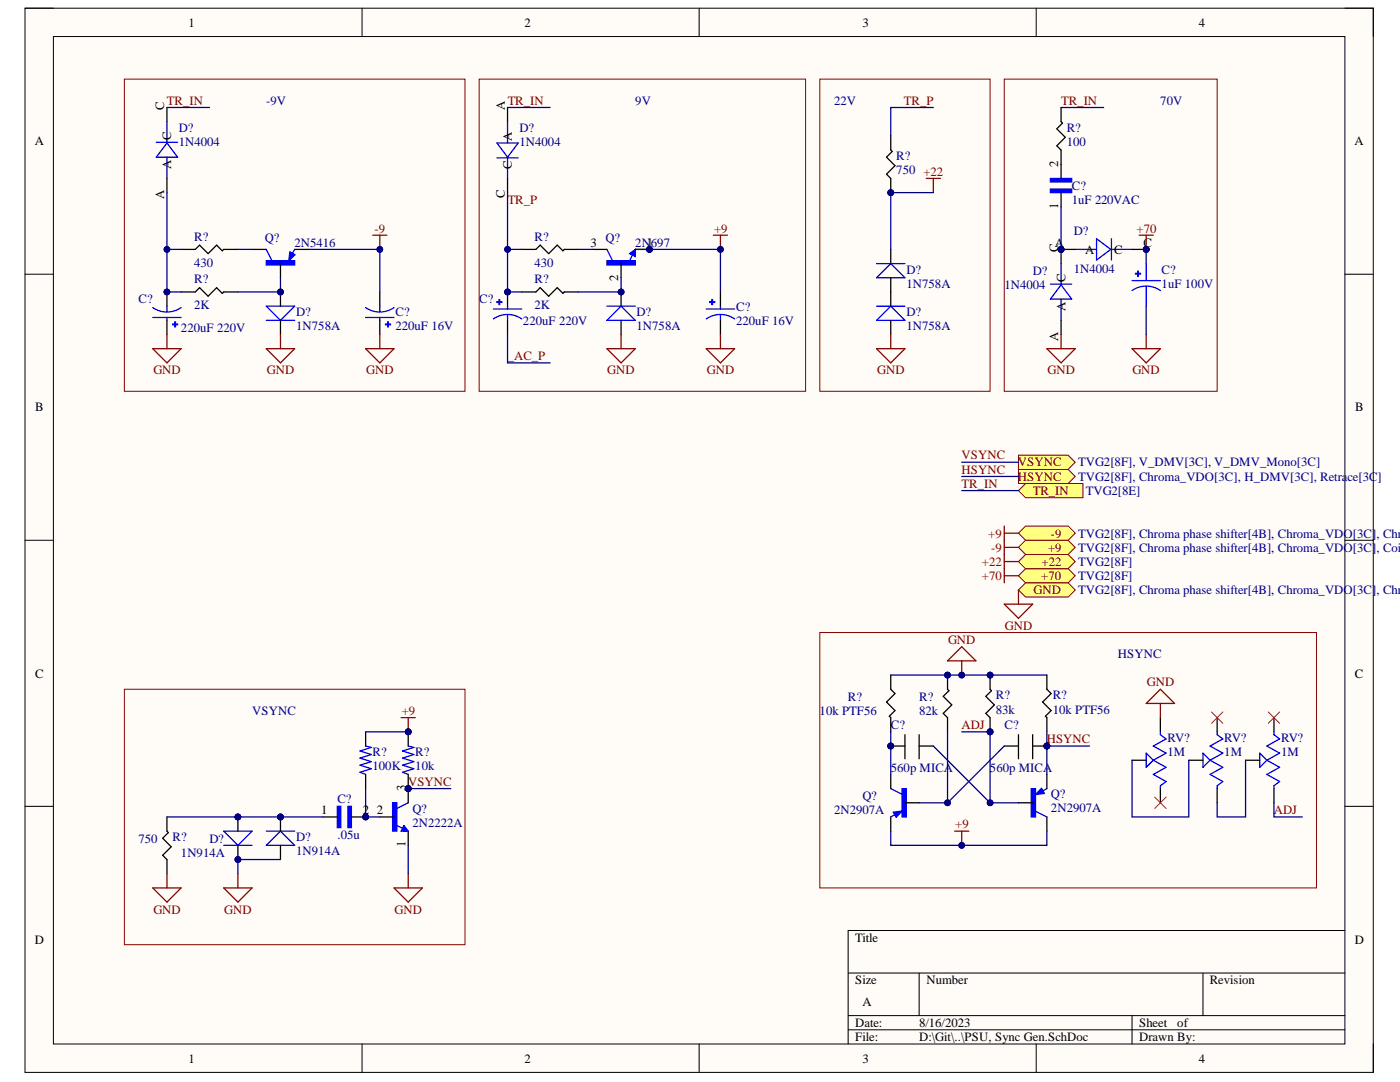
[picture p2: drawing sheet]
<svg xmlns="http://www.w3.org/2000/svg" width="279mm" height="216mm" viewBox="0 0 279 216" stroke-linecap="round" stroke-linejoin="round" font-family="sans-serif">
<path d="M5 1.6h269.1v212.4h-269.1z" fill-rule="evenodd" fill="#fffcf8"/>
<path d="M5 1.6h269.1v212.4h-269.1z" fill="none" stroke="#000" stroke-width=".2"/>
<path d="M10.7 7.3h257.7v201h-257.7z" fill-rule="evenodd" fill="#fffcf8"/>
<g fill="none" stroke="#000" stroke-width=".2">
<path d="M5 1.6h5.7M10.7 7.3h257.7v201h-257.7zM72.3 1.6v5.7M139.5 1.6v5.7M206.8 1.6v5.7M268.4 1.6h5.7v5.7M5 54.7h5.7M268.4 54.7h5.7M5 107.8h5.7M268.4 107.8h5.7M5 160.9h5.7M268.4 160.9h5.7"/>
<path d="M169.3 194.2h99.1M183.4 194.2v8.5M240.1 194.2v8.5M268.4 185.7h-99.1v22.6M72.3 208.3v5.7M139.5 208.3v5.7M169.3 202.7h99.1M169.3 205.5h99.1M206.8 208.3v5.7M225.9 202.7v5.6M274.1 208.3v5.7"/>
</g>
<path d="M31.2 28.4h4.2M33.3 28.5l2.1 2.9h-4.2zM33.3 24.3v4.2M33.3 31.4v4.2" fill="none" stroke="#00f" stroke-width=".25"/>
<path d="M33.3 21.4v2.9M33.3 35.6v2.8" fill="none" stroke="#000" stroke-width=".25"/>
<path d="M34.5 64.7h.9v.1h-.9z" fill-rule="evenodd" fill="#00f"/>
<path d="M30.5 61.4a4.9 4.9 0 0 0 5.7 0M30.5 63.3h5.7M33.3 61.1v1.1M34.5 64.7h.9v.1h-.9z" fill="none" stroke="#00f" stroke-width=".25"/>
<path d="M30.5 69.6h5.7l-2.9 2.8zM33.3 66.7v2.9" fill="none" stroke="#800000" stroke-width=".25"/>
<path d="M76.9 64.7h1v.1h-1z" fill-rule="evenodd" fill="#00f"/>
<path d="M53.1 61.1h5.7l-2.8 2.8zM53.1 63.9h5.7M73 61.4a4.9 4.9 0 0 0 5.6 0M73 63.3h5.6M75.8 61.1v1.1M76.9 64.7h1v.1h-1z" fill="none" stroke="#00f" stroke-width=".25"/>
<path d="M36.2 49.8h2.8l.8-.9 1.7 1.7 1.7-1.7 1.2 1.1 .2-.2h2.9M75.8 58.3v2.8M56 63.9v2.8" fill="none" stroke="#000" stroke-width=".25"/>
<path d="M74.4 46.9h2.8M75.8 46.9v2.9M53.1 69.6h5.7l-2.8 2.8zM56 66.7v2.9M73 69.6h5.6l-2.8 2.8zM75.8 66.7v2.9" fill="none" stroke="#800000" stroke-width=".25"/>
<circle cx="75.8" cy="49.8" r=".57" fill="#000080"/>
<circle cx="75.8" cy="49.8" r=".57" fill="none" stroke="#000080" stroke-width=".2"/>
<path d="M53.1 52h5.7v.9h-5.7z" fill-rule="evenodd" fill="#00f"/>
<path d="M99.2 28.5h4.2l-2.1 2.9zM99.2 31.5h4.2M101.3 24.3v4.2M101.3 31.4v4.2M53.1 52h5.7v.9h-5.7zM53.1 49.8l1.2 2.2M57.8 50.3l1.1 .5-1.3 1.2zM58 50.5l.7 .4-.9 .8 .2-1.1 .4 .3-.3 .4v-.4M58.8 49.8l-.5 .8" fill="none" stroke="#00f" stroke-width=".25"/>
<path d="M101.3 21.4v2.9M101.3 35.6v2.8M50.3 49.8h2.8M56 52.6v2.8M58.8 49.8h2.8M104.1 49.8h2.9l.8-.9 1.7 1.7 1.7-1.7 1.1 1.1 .3-.2h2.9" fill="none" stroke="#000" stroke-width=".25"/>
<path d="M24.8 15.8h68v62.3h-68z" fill="none" stroke="#800000" stroke-width=".2"/>
<path d="M121.1 52h5.7v.9h-5.7z" fill-rule="evenodd" fill="#00f"/>
<path d="M121.1 52h5.7v.9h-5.7zM121.1 49.8l1.2 2.2M126.2 50.9l-.7 1.3" fill="none" stroke="#00f" stroke-width=".25"/>
<path d="M125.7 50.6l1.1-.8v1.4z" fill="#00f"/>
<path d="M125.7 50.6l1.1-.8v1.4zM121.1 63.9l2.9-2.8 2.8 2.8zM121.1 61.1h5.7" fill="none" stroke="#00f" stroke-width=".25"/>
<path d="M118.3 49.8h2.8M124 52.6v2.8M126.8 49.8h2.8M124 63.9v2.8" fill="none" stroke="#000" stroke-width=".25"/>
<path d="M121.1 69.6h5.7l-2.8 2.8zM124 66.7v2.9" fill="none" stroke="#800000" stroke-width=".25"/>
<path d="M141.6 60.2h1v.1h-1z" fill-rule="evenodd" fill="#00f"/>
<path d="M140.9 63.6a4.9 4.9 0 0 1 5.7 0M140.9 61.7h5.7M141.6 60.2h1v.1h-1zM143.8 62.8v1.1" fill="none" stroke="#00f" stroke-width=".25"/>
<path d="M143.8 63.9v2.8" fill="none" stroke="#000" stroke-width=".25"/>
<path d="M142.4 46.9h2.8M143.8 46.9v2.9M140.9 69.6h5.7l-2.8 2.8zM143.8 66.7v2.9" fill="none" stroke="#800000" stroke-width=".25"/>
<circle cx="143.8" cy="49.8" r=".57" fill="#000080"/>
<circle cx="143.8" cy="49.8" r=".57" fill="none" stroke="#000080" stroke-width=".2"/>
<path d="M177.8 27.1v2.8l.3 .3-1.2 1.2 1.7 1.7-1.7 1.7M211.8 21.5v2.8l.2 .3-1.1 1.1 1.7 1.7-1.7 1.7 .9 .8v2.9M36.2 58.3h2.8l.8-.9 1.7 1.7 1.7-1.7 1.2 1.1 .2-.2h2.9M104.1 58.3h2.9l.8-.9 1.7 1.7 1.7-1.7 1.1 1.1 .3-.2h2.9M177.8 49.8v2.8M177.8 55.4v5.7M101.3 63.9v2.8M177.8 63.9v2.8" fill="none" stroke="#000" stroke-width=".25"/>
<path d="M174.9 55.4l2.9-2.8 2.8 2.8zM174.9 52.6h5.7M98.5 63.6a4.9 4.9 0 0 1 5.6 0M98.5 61.7h5.6M101.3 62.8v1.1M174.9 63.9l2.9-2.8 2.8 2.8zM174.9 61.1h5.7" fill="none" stroke="#00f" stroke-width=".25"/>
<path d="M184.9 35.6h2.8M186.3 35.6v2.8M174.9 69.6h5.7l-2.8 2.8zM177.8 66.7v2.9" fill="none" stroke="#800000" stroke-width=".25"/>
<path d="M209.6 37.7h4.3v.7h-4.3z" fill-rule="evenodd" fill="#00f"/>
<path d="M209.6 37.7h4.3v.7h-4.3z" fill="none" stroke="#00f" stroke-width=".25"/>
<path d="M209.6 35.6h4.3v.7h-4.3z" fill-rule="evenodd" fill="#00f"/>
<path d="M209.6 35.6h4.3v.7h-4.3zM209.6 56.7h4.3M211.8 56.8l2.1 2.9h-4.3zM211.8 52.6v4.2M211.8 59.7v4.2M214.6 49.8h4.2M218.8 47.6l2.9 2.2-2.9 2.1zM221.7 49.8h4.2M221.8 47.6v4.3" fill="none" stroke="#00f" stroke-width=".25"/>
<path d="M211.8 32.8v2.8M211.8 38.4v2.9M211.8 49.8h2.8M225.9 49.8h2.8M211.8 63.9v2.8" fill="none" stroke="#000" stroke-width=".25"/>
<path d="M208.9 69.6h5.7l-2.8 2.8zM211.8 66.7v2.9" fill="none" stroke="#800000" stroke-width=".25"/>
<path d="M227 54.1h.2v1h-.2z" fill-rule="evenodd" fill="#00f"/>
<path d="M227 54.1h.2v1h-.2z" fill="none" stroke="#00f" stroke-width=".25"/>
<path d="M226.6 54.5h1v.2h-1z" fill-rule="evenodd" fill="#00f"/>
<path d="M225.9 58a4.9 4.9 0 0 1 5.7 0M225.9 56h5.7M226.6 54.5h1v.2h-1zM228.7 52.6v3.4M228.7 57.1v4M44.6 165.8h5.7l-2.8 2.9zM44.6 168.7h5.7M53.1 165.8h5.7M53.1 168.7l2.9-2.9 2.8 2.9z" fill="none" stroke="#00f" stroke-width=".25"/>
<path d="M227.3 46.9h2.9M228.7 46.9v2.9M225.9 69.6h5.7l-2.9 2.8zM228.7 66.7v2.9M30.5 177.2h5.6l-2.8 2.8zM33.3 174.3v2.9M44.6 177.2h5.7l-2.8 2.8zM47.5 174.3v2.9" fill="none" stroke="#800000" stroke-width=".25"/>
<path d="M95.6 15.8h65.2v62.3h-65.2zM163.6 15.8h34v62.3h-34zM200.4 15.8h42.5v62.3h-42.5z" fill="none" stroke="#800000" stroke-width=".2"/>
<path d="M33.3 163v2.8l.3 .3-1.1 1.2 1.7 1.7-1.7 1.7 .8 .8v2.8M56 168.7v2.8" fill="none" stroke="#000" stroke-width=".25"/>
<path d="M67.3 160.9h.7v4.2h-.7z" fill-rule="evenodd" fill="#00f"/>
<path d="M67.3 160.9h.7v4.2h-.7z" fill="none" stroke="#00f" stroke-width=".25"/>
<path d="M69.4 160.9h.7v4.2h-.7z" fill-rule="evenodd" fill="#00f"/>
<path d="M69.4 160.9h.7v4.2h-.7z" fill="none" stroke="#00f" stroke-width=".25"/>
<path d="M64.5 163h2.8M70.1 163h2.9" fill="none" stroke="#000" stroke-width=".25"/>
<path d="M78.3 160.2h.9v5.6h-.9z" fill-rule="evenodd" fill="#00f"/>
<path d="M73 148.9l1.1 .2-2.3 .8 2.3 .7-2.3 .7 2.3 .7-2.3 .7 2.3 .7-2.3 .7 1.2 .4M82.6 149.1l-2.3 .8 2.3 .7-2.3 .7 2.3 .7-2.3 .7 2.3 .7M78.3 160.2h.9v5.6h-.9zM79 164.6l1.4 .7M81.5 160.2l-2.3 1.1" fill="none" stroke="#00f" stroke-width=".25"/>
<path d="M73 146v2.9M73 154.5v2.9M81.5 157.4v2.8M75.8 163h2.8" fill="none" stroke="#000" stroke-width=".25"/>
<path d="M80.1 143.2h2.8M81.5 143.2v2.8M78.6 177.2h5.7l-2.8 2.8zM81.5 174.3v2.9" fill="none" stroke="#800000" stroke-width=".25"/>
<path d="M24.8 137.5h68v51h-68z" fill="none" stroke="#800000" stroke-width=".2"/>
<path d="M180 157.4h.9v5.6h-.9z" fill-rule="evenodd" fill="#00f"/>
<path d="M177.8 157.4l2.2 1.1M180 157.4h.9v5.6h-.9zM178.3 162.1l1.7-.3-1.2 1.3M178.6 162.2l1.2-.2-.9 .9" fill="none" stroke="#00f" stroke-width=".25"/>
<path d="M177.8 154.5v2.9M180.6 160.2h2.8" fill="none" stroke="#000" stroke-width=".25"/>
<path d="M205.8 157.4h.9v5.6h-.9z" fill-rule="evenodd" fill="#00f"/>
<path d="M205.8 157.4h.9v5.6h-.9zM207.8 157.5l-.9 .8 1.2-.1M207.9 157.3l-1.2 1.2 1.7-.2M206.7 161.9l2.2 1.1" fill="none" stroke="#00f" stroke-width=".25"/>
<g fill="none" stroke="#000" stroke-width=".25">
<path d="M177.8 134.7v2.8l.8 .9-1.7 1.7 1.7 1.7-1.1 1.1 .3 .3v2.8M189.4 137.8l-1.2 1.1 1.7 1.8-1.7 1.7 .9 .8v2.8M197.9 137.8l-1.2 1.1 1.7 1.8-1.7 1.7M208.9 134.7v2.8l.9 .9-1.7 1.7 1.7 1.7-1.2 1.1 .3 .3v2.8M177.8 148.9h2.8M180.6 146.6v4.8M183.4 148.9h2.9M183.4 146.6v4.8M200.4 148.9h2.9M203.3 146.6v4.8M206.1 148.9h2.8M206.1 146.6v4.8"/>
<path d="M203.3 160.2h2.8M208.9 163v2.8"/>
</g>
<path d="M189.1 131.9l2.8-2.9 2.9 2.9zM191.9 131.9v2.8" fill="none" stroke="#800000" stroke-width=".25"/>
<circle cx="191.9" cy="134.7" r=".57" fill="#000080"/>
<circle cx="191.9" cy="134.7" r=".57" fill="none" stroke="#000080" stroke-width=".2"/>
<path d="M190.5 165.8h2.9M191.9 165.8v2.9" fill="none" stroke="#800000" stroke-width=".25"/>
<circle cx="191.9" cy="168.7" r=".57" fill="#000080"/>
<circle cx="191.9" cy="168.7" r=".57" fill="none" stroke="#000080" stroke-width=".2"/>
<path d="M228.7 150.3l1.5 1.4-1.5 1.4zM230.2 151.7l2.5 1.4-2.5 1.4 2.5 1.4-1.1 .9v.6M231.6 146v.6l1.1 .8-2.5 1.5 2.5 1.4-2.5 1.4M240.1 150.3l1.4 1.4-1.4 1.4zM241.5 151.7l2.5 1.4-2.5 1.4 2.5 1.4-1.1 .9v.6M242.9 146v.6l1.1 .8-2.5 1.5 2.5 1.4-2.5 1.4M251.4 150.3l1.4 1.4-1.4 1.4zM252.8 151.7l2.6 1.4-2.6 1.4 2.6 1.4-1.2 .9v.6M254.2 146v.6l1.2 .8-2.6 1.5 2.6 1.4-2.6 1.4" fill="none" stroke="#00f" stroke-width=".25"/>
<path d="M225.9 151.7h2.8M231.6 143.2v2.8M231.6 157.4v2.8M237.2 151.7h2.9M242.9 143.2v2.8M242.9 157.4v2.8M248.6 151.7h2.8M254.2 143.2v2.8M254.2 157.4v2.8" fill="none" stroke="#000" stroke-width=".25"/>
<path d="M228.7 140.4l2.9-2.9 2.8 2.9zM231.6 140.4v2.8" fill="none" stroke="#800000" stroke-width=".25"/>
<path d="M230.4 159l2.3 2.3M232.7 159l-2.3 2.3M241.8 142.1l2.2 2.2M244 142.1l-2.2 2.2M253.1 142.1l2.3 2.2M255.4 142.1l-2.3 2.2" fill="none" stroke="#f00" stroke-width=".2"/>
<path d="M163.6 126.2h99.1v51h-99.1z" fill="none" stroke="#800000" stroke-width=".2"/>
<path d="M203.3 93.7h9.9l1.4 1.4-1.4 1.4h-9.9z" fill-rule="evenodd" fill="#ffff80"/>
<path d="M203.3 93.7h9.9l1.4 1.4-1.4 1.4h-9.9z" fill="none" stroke="#800000" stroke-width=".2"/>
<path d="M203.3 90.8h9.9l1.4 1.4-1.4 1.5h-9.9z" fill-rule="evenodd" fill="#ffff80"/>
<path d="M203.3 90.8h9.9l1.4 1.4-1.4 1.5h-9.9z" fill="none" stroke="#800000" stroke-width=".2"/>
<path d="M203.3 114.9l1.4-1.4h8.5l1.4 1.4-1.4 1.4h-8.5z" fill-rule="evenodd" fill="#ffff80"/>
<path d="M203.3 114.9l1.4-1.4h8.5l1.4 1.4-1.4 1.4h-8.5z" fill="none" stroke="#800000" stroke-width=".2"/>
<path d="M203.3 112.1l1.4-1.5h8.5l1.4 1.5-1.4 1.4h-8.5z" fill-rule="evenodd" fill="#ffff80"/>
<path d="M203.3 112.1l1.4-1.5h8.5l1.4 1.5-1.4 1.4h-8.5z" fill="none" stroke="#800000" stroke-width=".2"/>
<path d="M203.3 109.2l1.4-1.4h8.5l1.4 1.4-1.4 1.4h-8.5z" fill-rule="evenodd" fill="#ffff80"/>
<path d="M203.3 109.2l1.4-1.4h8.5l1.4 1.4-1.4 1.4h-8.5z" fill="none" stroke="#800000" stroke-width=".2"/>
<path d="M203.3 106.4l1.4-1.4h8.5l1.4 1.4-1.4 1.4h-8.5z" fill-rule="evenodd" fill="#ffff80"/>
<path d="M203.3 106.4l1.4-1.4h8.5l1.4 1.4-1.4 1.4h-8.5z" fill="none" stroke="#800000" stroke-width=".2"/>
<path d="M203.3 117.7l1.4-1.4h8.5l1.4 1.4-1.4 1.4h-8.5z" fill-rule="evenodd" fill="#ffff80"/>
<path d="M203.3 117.7l1.4-1.4h8.5l1.4 1.4-1.4 1.4h-8.5z" fill="none" stroke="#800000" stroke-width=".2"/>
<path d="M203.3 97.9l1.4-1.4h11.4v2.8h-11.4z" fill-rule="evenodd" fill="#ffff80"/>
<path d="M203.3 97.9l1.4-1.4h11.4v2.8h-11.4z" fill="none" stroke="#800000" stroke-width=".2"/>
<path d="M61.6 49.8h14.2v8.5" fill="none" stroke="#000080" stroke-width=".25"/>
<circle cx="75.8" cy="49.8" r=".57" fill="#000080"/>
<circle cx="75.8" cy="49.8" r=".57" fill="none" stroke="#000080" stroke-width=".2"/>
<path d="M33.3 49.8h2.9M47.5 49.8h2.8" fill="none" stroke="#000080" stroke-width=".25"/>
<circle cx="33.3" cy="49.8" r=".57" fill="#000080"/>
<circle cx="33.3" cy="49.8" r=".57" fill="none" stroke="#000080" stroke-width=".2"/>
<path d="M33.3 21.4h8.5M101.3 38.4v11.4h2.8" fill="none" stroke="#000080" stroke-width=".25"/>
<circle cx="101.3" cy="49.8" r=".57" fill="#000080"/>
<circle cx="101.3" cy="49.8" r=".57" fill="none" stroke="#000080" stroke-width=".2"/>
<path d="M115.5 49.8h2.8M126.8 49.8h17v8.5" fill="none" stroke="#000080" stroke-width=".25"/>
<circle cx="143.8" cy="49.8" r=".57" fill="#000080"/>
<circle cx="143.8" cy="49.8" r=".57" fill="none" stroke="#000080" stroke-width=".2"/>
<path d="M33.3 38.4v19.9h2.9" fill="none" stroke="#000080" stroke-width=".25"/>
<circle cx="33.3" cy="49.8" r=".57" fill="#000080"/>
<circle cx="33.3" cy="49.8" r=".57" fill="none" stroke="#000080" stroke-width=".2"/>
<path d="M56 55.4v2.9h-8.5M101.3 49.8v8.5h2.8M124 55.4v2.9h-8.5" fill="none" stroke="#000080" stroke-width=".25"/>
<circle cx="101.3" cy="49.8" r=".57" fill="#000080"/>
<circle cx="101.3" cy="49.8" r=".57" fill="none" stroke="#000080" stroke-width=".2"/>
<g fill="none" stroke="#000080" stroke-width=".25">
<path d="M101.3 21.4h8.5M186.3 21.5h-8.5v5.6M186.3 38.4h-8.5v11.4M211.8 21.5h8.5M211.8 41.3v8.5M228.7 49.8v2.8M101.3 66.7v5.7h8.5M228.7 61.1v5.6M73 157.4v5.6h2.8M73 146h8.5M81.5 157.4h8.5M177.8 148.9v5.6"/>
<path d="M186.3 148.9l11.3 11.3h5.7M208.9 148.9v5.6M33.3 163h31.2M56 171.5h-8.5v2.8M81.5 168.7v5.6"/>
</g>
<circle cx="197.6" cy="160.2" r=".56" fill="#000080"/>
<circle cx="197.6" cy="160.2" r=".56" fill="none" stroke="#000080" stroke-width=".2"/>
<path d="M200.4 148.9l-11.3 11.3h-5.7" fill="none" stroke="#000080" stroke-width=".25"/>
<circle cx="189.1" cy="160.2" r=".57" fill="#000080"/>
<circle cx="189.1" cy="160.2" r=".57" fill="none" stroke="#000080" stroke-width=".2"/>
<path d="M177.8 165.8v2.9h31.1v-2.9" fill="none" stroke="#000080" stroke-width=".25"/>
<circle cx="191.9" cy="168.7" r=".57" fill="#000080"/>
<circle cx="191.9" cy="168.7" r=".57" fill="none" stroke="#000080" stroke-width=".2"/>
<path d="M177.8 146v2.9M189.1 146v14.2M208.9 146v2.9" fill="none" stroke="#000080" stroke-width=".25"/>
<circle cx="189.1" cy="160.2" r=".57" fill="#000080"/>
<circle cx="189.1" cy="160.2" r=".57" fill="none" stroke="#000080" stroke-width=".2"/>
<path d="M197.6 146v14.2" fill="none" stroke="#000080" stroke-width=".25"/>
<circle cx="197.6" cy="160.2" r=".56" fill="#000080"/>
<circle cx="197.6" cy="160.2" r=".56" fill="none" stroke="#000080" stroke-width=".2"/>
<path d="M177.8 134.7h31.1" fill="none" stroke="#000080" stroke-width=".25"/>
<circle cx="191.9" cy="134.7" r=".57" fill="#000080"/>
<circle cx="191.9" cy="134.7" r=".57" fill="none" stroke="#000080" stroke-width=".2"/>
<path d="M191.9 92.2h11.4M191.9 95.1h11.4M191.9 97.9h11.4M191.9 146h5.7M208.9 148.9h8.5M225.9 151.7v11.3h11.3v-11.3M248.6 151.7v11.3h-5.7v-2.8M254.2 160.2v2.8h5.7" fill="none" stroke="#000080" stroke-width=".25"/>
<path d="M200.4 105v11.3M200.4 106.4h2.9M200.4 109.2h2.9M200.4 112.1h2.9M200.4 114.9h2.9M203.3 117.7v2.9M200.4 120.6h5.7l-2.8 2.8z" fill="none" stroke="#800000" stroke-width=".25"/>
<g font-size="4.2" fill="#000080">
<text x="32.5" y="60.4">PIC?0N</text>
<text x="55.4" y="60.4">PID?0A</text>
<text x="100.5" y="60.4">PIC?0P</text>
<text x="123.1" y="60.4">PID?0C</text>
<text x="188.4" y="137">PIR?01</text>
<text x="196.9" y="137">PIR?01</text>
</g>
<text font-size="4.2" x="143.2" y="60.4">PIC?0P</text>
<g font-size="3.9" fill="#000080">
<text x="177.1" y="37.6">PIR?00</text>
<text x="211.3" y="51.7">PID?0C</text>
<text x="80.8" y="148.4">PIR?02</text>
<text x="196.9" y="145.6">PIR?00</text>
<text x="80.8" y="156.9">PIR?01</text>
<text x="46.6" y="165.3">PID?0A</text>
<text x="55.4" y="165.3">PID?0C</text>
<text x="46.6" y="171">PID?0C</text>
</g>
<g font-size="3.9">
<text x="32.5" y="66.2">PIC?0P</text>
<text x="75.1" y="66.2">PIC?0P</text>
<text x="208.5" y="156.9">PIQ?0E</text>
<text x="177.1" y="165.3">PIQ?0E</text>
<text x="80.8" y="168.1">PIQ?01</text>
</g>
<g font-size="2.5">
<text x="37.6" y="5.3">1</text>
<text x="104.7" y="5.3">2</text>
<text x="172.1" y="5.3">3</text>
<text x="239.3" y="5.3">4</text>
<text x="32.7" y="22" transform="rotate(-90 32.7 22)">C</text>
<text x="100.7" y="22" transform="rotate(-90 100.7 22)">A</text>
<text x="6.9" y="29">A</text>
<text x="34.2" y="27.9" transform="rotate(-90 34.2 27.9)">C</text>
<text x="102.2" y="28.1" transform="rotate(-90 102.2 28.1)">A</text>
<text x="270.3" y="29">A</text>
<text x="34.2" y="33.6" transform="rotate(-90 34.2 33.6)">A</text>
<text x="102.2" y="33.6" transform="rotate(-90 102.2 33.6)">C</text>
<text x="211.2" y="33.3" transform="rotate(-90 211.2 33.3)">2</text>
<text x="32.7" y="39.7" transform="rotate(-90 32.7 39.7)">A</text>
<text x="100.7" y="39.5" transform="rotate(-90 100.7 39.5)">C</text>
<text x="211.2" y="41.7" transform="rotate(-90 211.2 41.7)">1</text>
<text x="117.8" y="49.2">3</text>
<text x="210.5" y="49.2">A</text>
<text x="211.2" y="50.3" transform="rotate(-90 211.2 50.3)">C</text>
<text x="216.6" y="50.6">A</text>
<text x="222.3" y="50.6">C</text>
<text x="228.2" y="49.2">C</text>
<text x="123.4" y="56.1" transform="rotate(-90 123.4 56.1)">2</text>
<text x="212.6" y="56.2" transform="rotate(-90 212.6 56.2)">C</text>
<text x="212.6" y="62" transform="rotate(-90 212.6 62)">A</text>
<text x="211.2" y="68" transform="rotate(-90 211.2 68)">A</text>
<text x="7" y="82.1">B</text>
<text x="270.5" y="82.1">B</text>
<text x="7" y="135.2">C</text>
<text x="270.4" y="135.2">C</text>
<text x="80.9" y="157.9" transform="rotate(-90 80.9 157.9)">3</text>
<text x="64.1" y="162.5">1</text>
<text x="72.4" y="162.5">2</text>
<text x="75.2" y="162.5">2</text>
<text x="80.9" y="169.1" transform="rotate(-90 80.9 169.1)">1</text>
<text x="6.9" y="188.3">D</text>
<text x="170.7" y="187.9">Title</text>
<text x="270.4" y="188.3">D</text>
<text x="170.7" y="196.4">Size</text>
<text x="184.9" y="196.4">Number</text>
<text x="241.5" y="196.4">Revision</text>
<text x="172.1" y="200.7">A</text>
<text x="170.7" y="204.9">Date:</text>
<text x="170.7" y="207.7">File:</text>
<text x="183.4" y="204.9">8/16/2023</text>
<text x="183.4" y="207.7">D:\Git\..\PSU, Sync Gen.SchDoc</text>
<text x="227.3" y="204.9">Sheet</text>
<text x="227.3" y="207.7">Drawn By:</text>
<text x="235" y="204.9">of</text>
<text x="37.6" y="212">1</text>
<text x="104.7" y="212">2</text>
<text x="172.1" y="212">3</text>
<text x="239.3" y="212">4</text>
</g>
<g font-size="2.5" fill="#800000">
<text x="33.3" y="20.9">TR_IN</text>
<text x="101.3" y="20.9">TR_IN</text>
<text x="180.4" y="20.9">TR_P</text>
<text x="211.8" y="20.9">TR_IN</text>
<text x="101.3" y="40.7">TR_P</text>
<text x="74.8" y="46.4">-9</text>
<text x="142.5" y="46.4">+9</text>
<text x="226.8" y="46.4">+70</text>
<text x="101.3" y="71.9">_AC_P</text>
<text x="30.6" y="74.7">GND</text>
<text x="53.3" y="74.7">GND</text>
<text x="73.1" y="74.7">GND</text>
<text x="121.2" y="74.7">GND</text>
<text x="141.1" y="74.7">GND</text>
<text x="175.1" y="74.7">GND</text>
<text x="209.1" y="74.7">GND</text>
<text x="226" y="74.7">GND</text>
<text x="191.9" y="91.6">VSYNC</text>
<text x="191.9" y="94.5">HSYNC</text>
<text x="203.2" y="96">HSYNC</text>
<text x="203.2" y="93.1">VSYNC</text>
<text x="191.9" y="97.3">TR_IN</text>
<text x="206.1" y="98.7">TR_IN</text>
<text x="197.2" y="107.3">+9</text>
<text x="209.7" y="107.3">-9</text>
<text x="196" y="112.9">+22</text>
<text x="197.8" y="110.1">-9</text>
<text x="207.9" y="112.9">+22</text>
<text x="209.2" y="110.1">+9</text>
<text x="196" y="115.7">+70</text>
<text x="206.3" y="118.5">GND</text>
<text x="207.8" y="115.7">+70</text>
<text x="200.5" y="125.6">GND</text>
<text x="189.2" y="128.5">GND</text>
<text x="228.9" y="137">GND</text>
<text x="80.2" y="142.6">+9</text>
<text x="191.9" y="145.5">ADJ</text>
<text x="208.9" y="148.3">HSYNC</text>
<text x="81.4" y="156.8">VSYNC</text>
<text x="190.6" y="165.3">+9</text>
<text x="254.2" y="162.5">ADJ</text>
<text x="30.6" y="182.3">GND</text>
<text x="44.7" y="182.3">GND</text>
<text x="78.7" y="182.3">GND</text>
</g>
<g font-size="2.5" fill="#000080">
<text x="53.1" y="20.9">-9V</text>
<text x="126.8" y="20.9">9V</text>
<text x="166.4" y="20.9">22V</text>
<text x="231.6" y="20.9">70V</text>
<text x="35.7" y="26.3">D?</text>
<text x="35.7" y="29.1">1N4004</text>
<text x="103.7" y="26.3">D?</text>
<text x="103.7" y="29.1">1N4004</text>
<text x="212.9" y="26.3">R?</text>
<text x="212.9" y="29.1">100</text>
<text x="178.9" y="32">R?</text>
<text x="178.9" y="34.7">750 +22</text>
<text x="213.9" y="37.9">C?</text>
<text x="213.9" y="40.7">1uF 220VAC</text>
<text x="214.3" y="46.8">D?</text>
<text x="38.7" y="48.1">R?</text>
<text x="38.7" y="53.2">430</text>
<text x="52.9" y="48.4">Q?</text>
<text x="58.8" y="49.2">2N5416</text>
<text x="106.6" y="48.1">R?</text>
<text x="106.6" y="53.2">430</text>
<text x="120.9" y="48.4">Q?</text>
<text x="126.8" y="49.2">2N1697</text>
<text x="38.7" y="56.6">R?</text>
<text x="106.6" y="56.6">R?</text>
<text x="180.9" y="54.6">D?</text>
<text x="180.9" y="57.4">1N758A</text>
<text x="200.4" y="57.7">1N4004</text>
<text x="206.1" y="54.9">D?</text>
<text x="214.3" y="54.4">1N4004</text>
<text x="231.8" y="54.6">C?</text>
<text x="231.8" y="57.4">1uF 100V</text>
<text x="27.7" y="60.5">C?</text>
<text x="38.7" y="61.6">2K</text>
<text x="59.1" y="63.1">D?</text>
<text x="59.1" y="65.9">1N758A</text>
<text x="78.9" y="63.1">C?</text>
<text x="78.9" y="65.9">220uF 16V</text>
<text x="95.7" y="60.5">C?</text>
<text x="104.4" y="64.8">220uF 220V</text>
<text x="106.6" y="61.6">2K</text>
<text x="127" y="63.1">D?</text>
<text x="127" y="65.9">1N758A</text>
<text x="146.9" y="62.1">C?</text>
<text x="146.9" y="64.8">220uF 16V</text>
<text x="180.9" y="63.1">D?</text>
<text x="180.9" y="65.9">1N758A</text>
<text x="36.1" y="66.2">220uF 220V</text>
<text x="215.2" y="96">TVG2[8F], Chroma_VDO[3C], H_DMV[3C], Retra</text>
<text x="215.2" y="93.1">TVG2[8F], V_DMV[3C], V_DMV_Mono[3C]</text>
<text x="268.9" y="96">ce[3C]</text>
<text x="216.7" y="98.7">TVG2[8E]</text>
<text x="215.2" y="107.3">TVG2[8F], Chroma phase shifter[4B], Chroma_VDO[3C], Chro</text>
<text x="215.2" y="112.9">TVG2[8F]</text>
<text x="215.2" y="110.1">TVG2[8F], Chroma phase shifter[4B], Chroma_VDO[3C], Coin</text>
<text x="215.2" y="115.7">TVG2[8F]</text>
<text x="215.2" y="118.5">TVG2[8F], Chroma phase shifter[4B], Chroma_VDO[3C], Chro</text>
<text x="223.1" y="131.3">HSYNC</text>
<text x="50.3" y="142.6">VSYNC</text>
<text x="163.6" y="142.6">10k PTF56</text>
<text x="169.2" y="139.8">R?</text>
<text x="183.4" y="139.8">R?</text>
<text x="183.4" y="142.6">82k</text>
<text x="198.8" y="139.5">R?</text>
<text x="198.8" y="142.4">83k</text>
<text x="210.1" y="139.5">R?</text>
<text x="210.1" y="142.4">10k PTF56</text>
<text x="177.8" y="145.5">C?</text>
<text x="200.4" y="145.5">C?</text>
<text x="233" y="148">RV?</text>
<text x="244.3" y="148">RV?</text>
<text x="255.7" y="148">RV?</text>
<text x="74.3" y="150.8">R?</text>
<text x="74.3" y="153.7">100K</text>
<text x="82.9" y="150.8">R?</text>
<text x="82.9" y="153.7">10k</text>
<text x="177.8" y="154">560p MICA</text>
<text x="197.6" y="154">560p MICA</text>
<text x="233" y="150.8">1M</text>
<text x="244.3" y="150.8">1M</text>
<text x="255.7" y="150.8">1M</text>
<text x="67.3" y="160.3">C?</text>
<text x="172.1" y="159.6">Q?</text>
<text x="209.7" y="159.3">Q?</text>
<text x="34.4" y="167.8">R?</text>
<text x="59.1" y="167.8">D?</text>
<text x="67.3" y="167.4">.05u</text>
<text x="82.3" y="162.2">Q?</text>
<text x="82.3" y="165">2N2222A</text>
<text x="166.4" y="162.5">2N2907A</text>
<text x="209.7" y="162.1">2N2907A</text>
<text x="27.7" y="168.2">750</text>
<text x="36.1" y="170.9">1N914A</text>
<text x="41.8" y="168.2">D?</text>
<text x="59.1" y="170.7">1N914A</text>
</g>
<g font-size="1.4" fill="#000080">
<text x="126.3" y="50">PIQ?01</text>
<text x="225.4" y="50">PID?0C</text>
</g>
<g font-size="1.1" fill="#000080">
<text x="177.1" y="149.3">PIC?00</text>
<text x="205.7" y="149.3">PIC?01</text>
<text x="69.5" y="163.4">PIC?02</text>
</g>
</svg>
